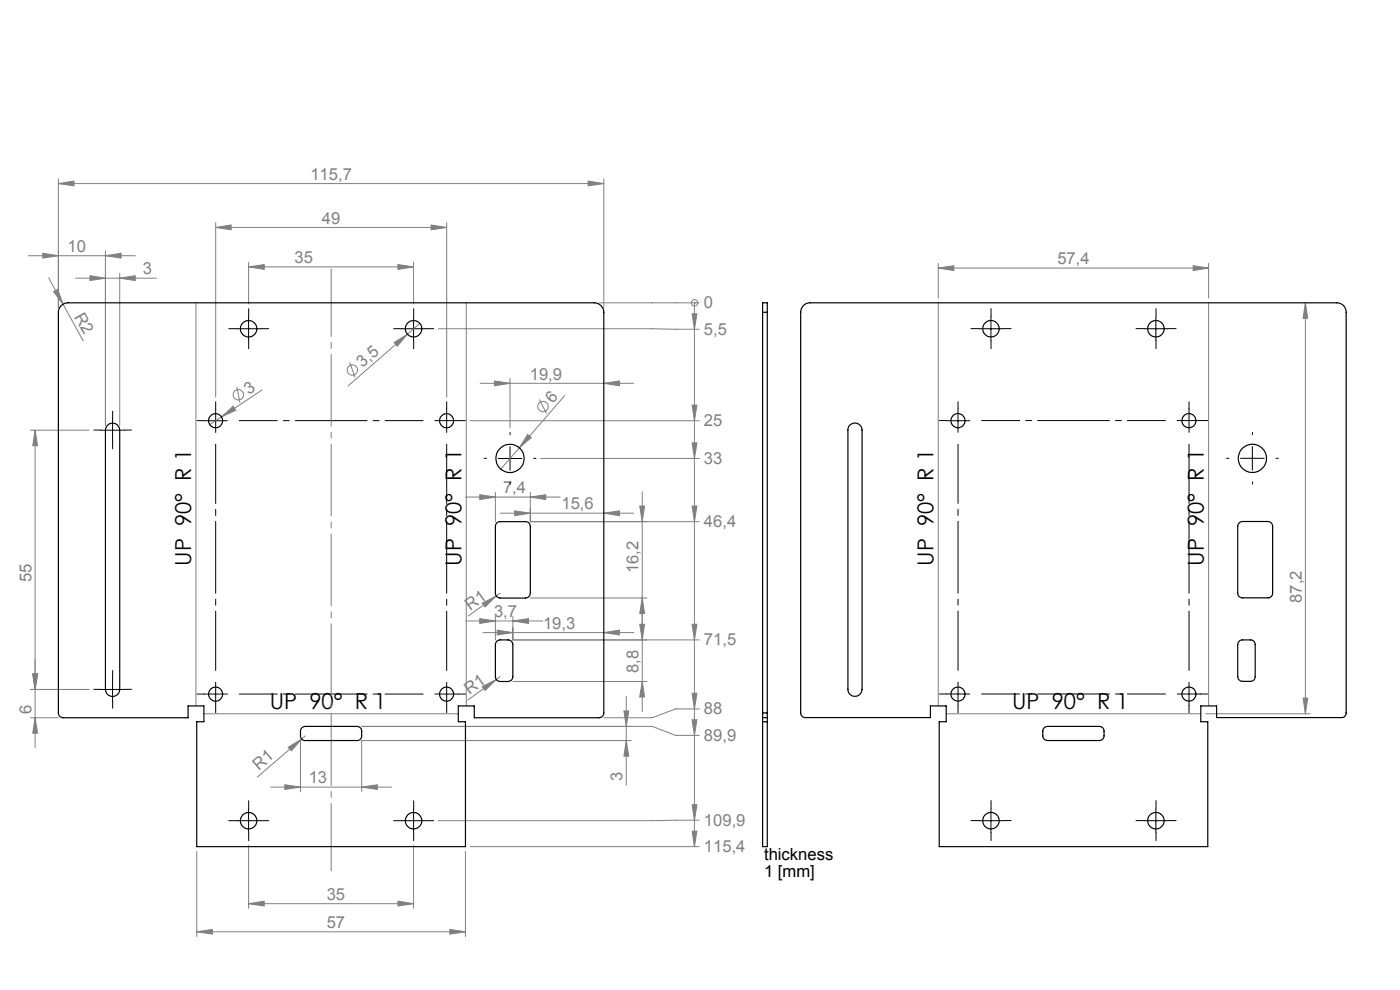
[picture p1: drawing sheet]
<svg xmlns="http://www.w3.org/2000/svg" width="297mm" height="210mm" viewBox="0 0 297 210" stroke-linecap="round" stroke-linejoin="round" font-family="sans-serif">
<g fill="none" stroke="#808080" stroke-width=".21">
<path d="M12.4 38.9l3.3-.5v1zM12.4 38v27.3M12.4 38.9h115.7M124.8 38.4l3.3 .5-3.3 .5zM128.1 38v27.3M6 54.2h22.7M9.1 53.7l3.3 .5-3.3 .5zM10.3 58.9l3.1 5.6M16 59h17.2M19.1 58.5l3.3 .5-3.3 .5zM22.4 54.2l3.3-.5v1zM22.4 53.2v37"/>
<path d="M25.4 59l3.3-.5v1zM25.4 58v32.2M45.8 48.3l3.2-.6v1zM45.8 47.2v37M45.8 48.3h49M52.7 56.6l3.4-.5v1zM52.7 55.6v8.9M52.7 56.6h35M84.4 56.1l3.3 .5-3.3 .5zM87.7 55.6v8.9M91.4 47.7l3.4 .6-3.4 .4zM94.8 47.2v37"/>
<path d="M199 56.9l3.4-.5v1zM199 55.9v7.3M199 56.9h57.4M253.1 56.4l3.3 .5-3.3 .5zM256.4 55.9v7.3M11.4 61.9l.8-.5 1.2 3.1zM13.4 64.5l4.3 7.8M41.6 64.2v85.5M74.2 76.9l1.1 3.2M83.6 72.7l2.8-1.8-2.1 2.5zM86.4 70.9l-12.6 11M89 68.6l-2.6 2.3"/>
<path d="M93 69.7l55.3 .1M98.9 64.2v85.5M127.1 64.2h21.2M146.8 66.6h1l-.5 3.2zM147.3 64.2v115.4M147.3 64.2h.1M199 64.2v85.5M256.4 64.2v85.5M276.9 64.2v87.2M276.9 64.2l.5 3.3h-1zM6.5 91.3h12.4M7.4 91.3v67.3"/>
<path d="M7.4 91.3l.6 3.2h-1.1zM47 88.4l2.5-2.2 .5 .8zM47 88.4l-2.5 1.7M50.2 82.1l.7 3.3M55.6 82.7l-8.6 5.7M99.7 89.2h48.6M101.8 81.3h32.6M104.9 80.8l3.3 .5-3.3 .5zM108.2 80.3v10.4M111.9 92.2l.8 .6-2.5 2.2zM114.4 84.7l1.6 3.1M114.7 97.3h33.6"/>
<path d="M119.8 83.9l-13.6 15.6M128.1 81.3l3.3-.5v1zM146.8 85.9h1l-.5 3.3zM146.8 93.9h1l-.5 3.4zM98.7 105.4h20.2M101.8 104.9l3.3 .5-3.3 .6zM105.1 104.4v6.3M106.2 108.9h28.2M109.2 108.4l3.3 .5-3.3 .5zM112.5 105.4l3.3-.5v1.1zM112.5 104.4v6.3h35.8M128.1 108.9l3.3-.5v1z"/>
<path d="M135.7 107.3h1l-.5 3.4zM136.2 104.3v46.6M146.8 107.3h1l-.5 3.4zM98.7 131.7h16.4M101.8 131.2l3.3 .5-3.3 .5zM102.3 127.9l3-1.5-2.4 2.4zM102.4 134.2h32M105.1 130.7v5M105.3 126.4l-6 4.3M105.5 133.7l3.3 .5-3.3 .5zM106.1 125.8l-.8 .6M108.8 131.7l3.3-.5v1z"/>
<path d="M108.8 130.7v5h39.5M112.5 126.9h24.7M128.1 134.2l3.3-.5v1zM135.7 132.4h1l-.5 3.3zM136.2 126.9l.5 3.2h-1zM146.8 132.4h1l-.5 3.3zM6.5 152.3h5.9M6.9 142.9h1.1l-.6 3.4zM7.4 152.3l.6 3.2h-1.1zM18.9 146.3h-12.4M43.3 151.4h53.9M61.1 158.5l2.9-1.7-2.2 2.5z"/>
<path d="M63.7 157.1v10.8M64 156.8l-9.4 8M64.7 156.1l-.7 .7M76.7 154.1h61.7l4.9 1.9h5M102.3 145.7l3-1.6-2.4 2.4zM105.3 144.1l-6.1 4.4M106.1 143.5l-.8 .6M108.8 144.6h28.4M132.4 150.8h1l-.5 3.3zM132.9 157.1l.5 3.3h-1zM132.9 147.7v18.9M133.9 157.1h-57.2v10.8"/>
<path d="M136.2 144.6l.5 3.2h-1zM146.8 147.1h1l-.5 3.3zM146.8 152.7h1l-.5 3.3zM148.3 150.4h-5l-4.9 1.9h-10.3M200.7 151.4h54M255.7 151.4h22.2M276.4 148.1h1l-.5 3.3zM52.7 179.3v13.4M57.4 167h25.7M60.4 166.5l3.3 .5-3.3 .5zM76.7 167l3.3-.5v1zM87.7 179.3v13.4"/>
<path d="M99.7 179.6h48.6M146.8 170.7h1l-.5 3.3zM146.8 176.3h1l-.5 3.3zM148.3 174l-55.3 .1M41.7 197.7l3.3-.5v.9zM41.7 180.6v18M41.7 197.7h57M52.7 191.7l3.4-.5v1zM52.7 191.7h35M84.4 191.2l3.3 .5-3.3 .5zM95.4 197.2l3.3 .5-3.3 .4zM98.7 180.6v18"/>
<circle cx="74.7" cy="78.5" r="1.1"/>
<circle cx="147.3" cy="64.3" r=".67"/>
<circle cx="50.6" cy="83.7" r="1.1"/>
<circle cx="115.2" cy="86.2" r="1.11"/>
</g>
<g fill="none" stroke="#000" stroke-width=".21" stroke-dasharray="15.2 1.3 1.3 1.3">
<path d="M50.3 69.7h-1.8M52.8 67.2v-1.7M52.8 72.2v1.8M55.3 69.7h1.7M85.3 69.7h-1.8M87.8 67.2v-1.7M87.8 72.2v1.8M90.3 69.7h1.7M207.7 69.7h-1.7M210.2 67.2v-1.7M210.2 72.2v1.8M212.7 69.7h1.8"/>
<path d="M242.7 69.7h-1.7M245.2 67.2v-1.7M245.2 72.2v1.8M247.7 69.7h1.8M21.4 91.2h-1.5M23.9 88.7v-1.5M23.9 93.7v1.5M26.4 91.2h1.5M43.3 89.2h-1.5M45.8 86.7v-1.5M94.8 89.2h2.5M94.8 89.2v-2.5"/>
<path d="M94.8 89.2h-2.5M94.8 89.2v2.5M94.8 86.7v-1.5M97.3 89.2h1.5M103.2 97.2h-.5M108.2 92.2v-.5M113.2 97.2h.5M200.7 89.2h-1.5M203.2 86.7v-1.5M252.2 89.2h2.5M252.2 89.2v-2.5M252.2 89.2h-2.5"/>
<path d="M252.2 89.2v2.5M252.2 86.7v-1.5M254.7 89.2h1.5M260.7 97.2h-.5M265.7 92.2v-.5M270.7 97.2h.5M108.2 102.2v.5M265.7 102.2v.5M21.4 146.2h-1.5M23.9 143.7v-1.5M23.9 148.7v1.5M26.4 146.2h1.5"/>
<path d="M43.3 147.2h-1.5M45.8 147.2h2.5M45.8 147.2v-2.5M45.8 147.2h-2.5M45.8 147.2v2.5M45.8 149.7v1.5M94.8 147.2h2.5M94.8 147.2v-2.5M94.8 147.2h-2.5M94.8 147.2v2.5M94.8 149.7v1.5M97.3 147.2h1.5"/>
<path d="M200.7 147.2h-1.5M203.2 147.2h2.5M203.2 147.2v-2.5M203.2 147.2h-2.5M203.2 147.2v2.5M203.2 149.7v1.5M252.2 147.2h2.5M252.2 147.2v-2.5M252.2 147.2h-2.5M252.2 147.2v2.5M252.2 149.7v1.5M254.7 147.2h1.5"/>
<path d="M50.3 174.1h-1.8M52.8 171.6v-1.8M52.8 176.6v1.7M55.3 174.1h1.7M85.3 174.1h-1.8M87.8 171.6v-1.8M87.8 176.6v1.7M90.3 174.1h1.7M207.7 174.1h-1.7M210.2 171.6v-1.8M210.2 176.6v1.7M212.7 174.1h1.8"/>
<path d="M242.7 174.1h-1.7M245.2 171.6v-1.8M245.2 176.6v1.7M247.7 174.1h1.8"/>
</g>
<path d="M45.8 94.2v48M94.8 94.2v48M203.2 94.2v48M252.2 94.2v48" fill="none" stroke="#000" stroke-width=".21" stroke-dasharray="15.2 1.3 1.3 1.3" stroke-dashoffset="2.7"/>
<path d="M50.8 89.2h39M208.2 89.2h39M50.8 147.2h39M208.2 147.2h39" fill="none" stroke="#000" stroke-width=".21" stroke-dasharray="15.2 1.3 1.3 1.3" stroke-dashoffset="7.2"/>
<g fill="none" stroke="#000" stroke-width=".21">
<path d="M50.2 69.7h5M52.7 67.2v5M85.2 69.7h5M87.7 67.2v5M207.7 69.7h5M210.2 67.2v5M242.7 69.7h5M245.2 67.2v5M21.4 91.3h5M23.9 88.8v5M43.3 89.2h4.9M45.8 86.7v5"/>
<path d="M105.7 97.3h5M108.2 94.7v5.1M200.7 89.2h5M203.2 86.7v5M263.2 97.2h5M265.7 94.7v5M21.4 146.3h5M23.9 143.7v5.1M50.2 174.1h5M52.7 171.6v5M85.2 174.1h5M87.7 171.6v5"/>
<path d="M207.7 174.1h5M210.2 171.6v5M242.7 174.1h5M245.2 171.6v5"/>
</g>
<path d="M70.3 184.7v-127.6" fill="none" stroke="#808080" stroke-width=".21" stroke-dasharray="15.2 1.3 1.3 1.3" stroke-dashoffset=".9"/>
<g fill="#808080">
<path d="M47 88.4l2.5-2.2 .5 .8z"/>
<path d="M102.3 127.9l3-1.5-2.4 2.4z"/>
<path d="M102.3 145.7l3-1.6-2.4 2.4z"/>
<path d="M61.1 158.5l2.9-1.7-2.2 2.5z"/>
<path d="M83.6 72.7l2.8-1.8-2.1 2.5z"/>
<path d="M111.9 92.2l.8 .6-2.5 2.2z"/>
<path d="M11.4 61.9l.8-.5 1.2 3.1z"/>
<path d="M146.8 66.6h1l-.5 3.2zM146.8 85.9h1l-.5 3.3zM146.8 93.9h1l-.5 3.4zM146.8 107.3h1l-.5 3.4zM146.8 132.4h1l-.5 3.3zM146.8 147.1h1l-.5 3.3zM146.8 152.7h1l-.5 3.3zM146.8 170.7h1l-.5 3.3zM146.8 176.3h1l-.5 3.3z"/>
<path d="M84.4 56.1l3.3 .5-3.3 .5zM52.7 56.6l3.4-.5v1zM128.1 81.3l3.3-.5v1zM104.9 80.8l3.3 .5-3.3 .5z"/>
<path d="M12.4 38.9l3.3-.5v1zM124.8 38.4l3.3 .5-3.3 .5zM52.7 191.7l3.4-.5v1zM84.4 191.2l3.3 .5-3.3 .5zM9.1 53.7l3.3 .5-3.3 .5zM22.4 54.2l3.3-.5v1zM19.1 58.5l3.3 .5-3.3 .5zM25.4 59l3.3-.5v1zM60.4 166.5l3.3 .5-3.3 .5zM76.7 167l3.3-.5v1zM109.2 108.4l3.3 .5-3.3 .5zM128.1 108.9l3.3-.5v1zM101.8 104.9l3.3 .5-3.3 .6zM112.5 105.4l3.3-.5v1.1zM105.5 133.7l3.3 .5-3.3 .5zM128.1 134.2l3.3-.5v1zM101.8 131.2l3.3 .5-3.3 .5zM108.8 131.7l3.3-.5v1z"/>
<path d="M95.4 197.2l3.3 .5-3.3 .4zM41.7 197.7l3.3-.5v.9z"/>
<path d="M45.8 48.3l3.2-.6v1zM91.4 47.7l3.4 .6-3.4 .4z"/>
<path d="M7.4 152.3l.6 3.2h-1.1zM6.9 142.9h1.1l-.6 3.4zM136.2 126.9l.5 3.2h-1zM135.7 107.3h1l-.5 3.4z"/>
<path d="M7.4 91.3l.6 3.2h-1.1zM6.9 142.9h1.1l-.6 3.4zM135.7 132.4h1l-.5 3.3zM136.2 144.6l.5 3.2h-1zM276.9 64.2l.5 3.3h-1zM276.4 148.1h1l-.5 3.3z"/>
<path d="M132.4 150.8h1l-.5 3.3zM132.9 157.1l.5 3.3h-1z"/>
<path d="M199 56.9l3.4-.5v1zM253.1 56.4l3.3 .5-3.3 .5z"/>
</g>
<g fill="none" stroke="#000" stroke-width=".25">
<path d="M13 64.8l.6-.4 .8-.2h111.7a2.05 2.05 0 0 1 2 2v85a1.02 1.02 0 0 1-1 1.1h-26.5v-2.6h-3.4v3.4h1.5v26.5h-57v-26.5h1.6v-3.4h-3.4v2.6h-26.5a1.02 1.02 0 0 1-1-1.1v-85a1.78 1.78 0 0 1 .6-1.4zM161.8 66.2v-2h1v2M161.8 66.2h1M161.8 66.2v85M162.8 66.2v85M170.5 64.8l.6-.4 .8-.2h111.7a1.93 1.93 0 0 1 2 2v85a.96 .96 0 0 1-1 1h-26.5v-2.5h-3.4v3.4h1.5v26.5h-57v-26.5h1.5v-3.4h-3.3v2.5h-26.5a.97 .97 0 0 1-1-1v-85a1.92 1.92 0 0 1 .6-1.4zM22.9 90.1a1.5 1.5 0 0 1 1.6-.2 1.5 1.5 0 0 1 .9 1.4v55a1.52 1.52 0 0 1-1.5 1.4 1.52 1.52 0 0 1-1.5-1.4v-55l.2-.9zM180.4 90.1a1.53 1.53 0 0 1 1.6-.2 1.53 1.53 0 0 1 .9 1.3v55a1.5 1.5 0 0 1-1.5 1.5 1.5 1.5 0 0 1-1.5-1.5v-55v-.4zM105.4 110.9l.5-.2h5.6a.97 .97 0 0 1 1 .9v14.2a1.02 1.02 0 0 1-1 1.1h-5.4a1.02 1.02 0 0 1-1-1.1v-14.2zM262.9 110.9l.7-.3h5.4a.97 .97 0 0 1 1 1v14.2a.96 .96 0 0 1-1 1h-5.4a1.02 1.02 0 0 1-1-1v-14.2zM105.4 136l.7-.3h1.7a.96 .96 0 0 1 1 1v6.8a1.02 1.02 0 0 1-1 1.1h-1.7a1.02 1.02 0 0 1-1-1.1v-6.8zM263 135.9l.4-.2h1.9a.96 .96 0 0 1 1 1v6.8a.96 .96 0 0 1-1 1h-1.7a1.02 1.02 0 0 1-1-1v-6.8v-.4z"/>
<path d="M64.2 154.3l.5-.2h11a1.02 1.02 0 0 1 1 1v1a.96 .96 0 0 1-1 1h-11a.96 .96 0 0 1-1-1v-1.2zM161.8 151.2v1M161.8 153.1h1M161.8 152.2v27.4h1v-27.4M161.8 152.2h1M161.8 151.2h1M162.8 151.2v1M221.5 154.4l.7-.3h11a.96 .96 0 0 1 1 1v1a.96 .96 0 0 1-1 1h-11a.96 .96 0 0 1-1-1v-1.2z"/>
<circle cx="52.7" cy="69.7" r="1.76"/>
<circle cx="87.7" cy="69.7" r="1.76"/>
<circle cx="210.2" cy="69.7" r="1.76"/>
<circle cx="245.2" cy="69.7" r="1.76"/>
<circle cx="45.7" cy="89.2" r="1.5"/>
<circle cx="94.7" cy="89.2" r="1.5"/>
<circle cx="108.2" cy="97.2" r="3"/>
<circle cx="203.2" cy="89.2" r="1.5"/>
<circle cx="252.2" cy="89.2" r="1.5"/>
<circle cx="265.7" cy="97.2" r="3"/>
<circle cx="45.7" cy="147.2" r="1.5"/>
<circle cx="94.7" cy="147.2" r="1.5"/>
<circle cx="203.2" cy="147.2" r="1.5"/>
<circle cx="252.2" cy="147.2" r="1.5"/>
<circle cx="52.7" cy="174.1" r="1.76"/>
<circle cx="87.7" cy="174.1" r="1.76"/>
<circle cx="210.2" cy="174.1" r="1.75"/>
<circle cx="245.2" cy="174.1" r="1.75"/>
</g>
<g font-size="4.7">
<text x="40.6" y="120" transform="rotate(-90 40.6 120)">UP 90° R 1</text>
<text x="97.9" y="120" transform="rotate(-90 97.9 120)">UP 90° R 1</text>
<text x="198" y="120" transform="rotate(-90 198 120)">UP 90° R 1</text>
<text x="255.4" y="120" transform="rotate(-90 255.4 120)">UP 90° R 1</text>
<text x="57.2" y="150.4">UP 90° R 1</text>
<text x="214.7" y="150.4">UP 90° R 1</text>
</g>
<g font-size="3.5" fill="#808080">
<text x="65.8" y="38.1">115,7</text>
<text x="68.3" y="47.4">49</text>
<text x="14.4" y="53.4">10</text>
<text x="30.3" y="58.2">3</text>
<text x="62.5" y="55.8">35</text>
<text x="224.3" y="56.1">57,4</text>
<text x="149.3" y="65.4">0</text>
<text x="15.6" y="67.2" transform="rotate(60 15.6 67.2)">R2</text>
<text x="149.3" y="71">5,5</text>
<text x="52.8" y="83.7" transform="rotate(-33 52.8 83.7)">3</text>
<text x="76.9" y="78.2" transform="rotate(-41 76.9 78.2)">3,5</text>
<text x="112.4" y="80.5">19,9</text>
<text x="117.3" y="85.6" transform="rotate(-49 117.3 85.6)">6</text>
<text x="149.3" y="90.4">25</text>
<text x="149.3" y="98.4">33</text>
<text x="106.7" y="104.6">7,4</text>
<text x="119.1" y="108.1">15,6</text>
<text x="149.3" y="111.8">46,4</text>
<text x="6.7" y="123.5" transform="rotate(-90 6.7 123.5)">55</text>
<text x="135.5" y="121.6" transform="rotate(-90 135.5 121.6)">16,2</text>
<text x="99.8" y="129.5" transform="rotate(-36 99.8 129.5)">R1</text>
<text x="104.8" y="130.9">3,7</text>
<text x="276.2" y="127.9" transform="rotate(-90 276.2 127.9)">87,2</text>
<text x="115.2" y="133.4">19,3</text>
<text x="149.3" y="136.9">71,5</text>
<text x="135.5" y="142.8" transform="rotate(-90 135.5 142.8)">8,8</text>
<text x="99.6" y="147.4" transform="rotate(-36 99.6 147.4)">R1</text>
<text x="6.7" y="151.3" transform="rotate(-90 6.7 151.3)">6</text>
<text x="149.3" y="151.5">88</text>
<text x="149.3" y="157.1">89,9</text>
<text x="54.9" y="163.6" transform="rotate(-41 54.9 163.6)">R1</text>
<text x="65.5" y="166.2">13</text>
<text x="132.1" y="165.6" transform="rotate(-90 132.1 165.6)">3</text>
<text x="149.3" y="175.2">109,9</text>
<text x="149.3" y="180.8">115,4</text>
<text x="69.3" y="190.9">35</text>
<text x="69.3" y="196.8">57</text>
</g>
<g font-size="3.5">
<text x="162.1" y="182.4">thickness</text>
<text x="162.1" y="186">1 [mm]</text>
</g>
</svg>
